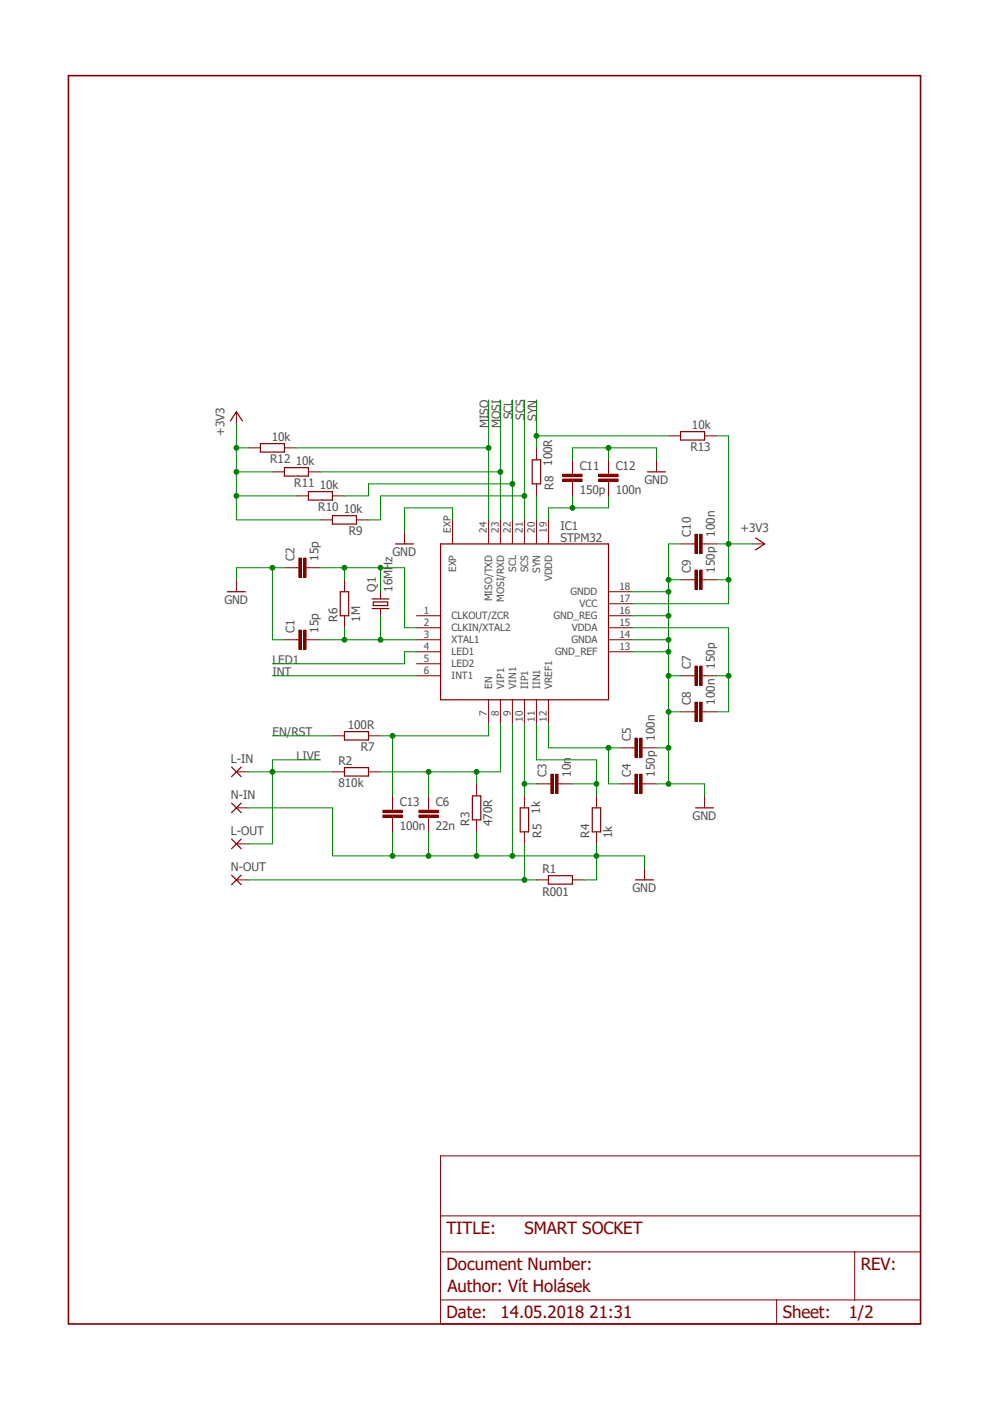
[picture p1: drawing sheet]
<svg xmlns="http://www.w3.org/2000/svg" width="210mm" height="297mm" viewBox="0 0 210 297" stroke-linecap="round" stroke-linejoin="round" font-family="sans-serif">
<path d="M13.9 15.7l181.2 265M195.1 15.7l-181.2 265" fill="none" stroke="#fff" stroke-width=".21"/>
<path d="M93.2 115.1h35.5v32.9h-35.5zM72 125.2h1.7v5.1h-1.7zM72.9 162.4h5v1.8h-5zM99.9 168.4h1.8v5h-1.8zM110 170.9h1.8v5.1h-1.8zM125.3 170.9h1.7v5.1h-1.7zM116 185.3h5.1v1.7h-5.1z" fill="none" stroke="#800000" stroke-width=".25"/>
<g fill="none" stroke="#800000" stroke-width=".21">
<path d="M95.7 110v5.1M103.3 110v5.1M105.8 110v5.1M108.4 110v5.1M110.9 110v5.1M113.5 110v5.1M116 110v5.1M62.7 135.3h.5M64.7 135.3h.5M72.9 122.6v2.6M72.9 130.3v2.5M88.1 130.3h5.1"/>
<path d="M88.1 132.8h5.1M88.1 135.3h5.1M88.1 137.9h5.1M128.7 130.3h5.1M128.7 132.8h5.1M128.7 135.3h5.1M128.7 137.9h5.1M128.7 127.7h5.1M128.7 125.2h5.1M88.1 140.4h5.1M88.1 143h5.1M103.3 148v5.1"/>
<path d="M105.8 148v5.1M108.4 148v5.1M110.9 148v5.1M113.5 148v5.1M116 148v5.1M70.3 163.3h2.6M77.9 163.3h2.6M100.8 165.8v2.6M100.8 173.4v2.6M110.9 168.4v2.5M110.9 176v2.5M126.2 168.4v2.5"/>
<path d="M126.2 176v2.5M113.5 186.1h2.5M121.1 186.1h2.5"/>
</g>
<path d="M64.2 133.3h.5v4.1h-.5z" fill-rule="evenodd" fill="#800000"/>
<path d="M64.2 133.3h.5v4.1h-.5z" fill="none" stroke="#800000" stroke-width=".21"/>
<path d="M63.2 133.3h.5v4.1h-.5z" fill-rule="evenodd" fill="#800000"/>
<path d="M60.2 135.3h2.5M62.7 120.1h.5M63.2 133.3h.5v4.1h-.5zM64.7 120.1h.5M65.2 135.3h2.6" fill="none" stroke="#800000" stroke-width=".21"/>
<path d="M64.2 118.1h.5v4h-.5z" fill-rule="evenodd" fill="#800000"/>
<path d="M64.2 118.1h.5v4h-.5z" fill="none" stroke="#800000" stroke-width=".21"/>
<path d="M63.2 118.1h.5v4h-.5z" fill-rule="evenodd" fill="#800000"/>
<path d="M63.2 118.1h.5v4h-.5zM85.6 112.5v2.6M50 122.6v2.6M60.2 120.1h2.5M65.2 120.1h2.6M80.5 125.2v1.5M80.5 128.7v1.6M116 165.8h.5M118 165.8h.5" fill="none" stroke="#800000" stroke-width=".21"/>
<path d="M83.7 115.1h3.8M48.1 125.2h3.8M78.7 126.7h3.6M78.7 128.7h3.6M79 127.3h3v.8h-3z" fill="none" stroke="#800000" stroke-width=".25"/>
<path d="M117.5 163.8h.5v4.1h-.5z" fill-rule="evenodd" fill="#800000"/>
<path d="M117.5 163.8h.5v4.1h-.5z" fill="none" stroke="#800000" stroke-width=".21"/>
<path d="M116.5 163.8h.5v4.1h-.5z" fill-rule="evenodd" fill="#800000"/>
<path d="M113.5 165.8h2.5M116.5 163.8h.5v4.1h-.5zM118.5 165.8h2.6M133.8 165.8h.5M135.8 165.8h.5" fill="none" stroke="#800000" stroke-width=".21"/>
<path d="M135.3 163.8h.5v4.1h-.5z" fill-rule="evenodd" fill="#800000"/>
<path d="M135.3 163.8h.5v4.1h-.5z" fill="none" stroke="#800000" stroke-width=".21"/>
<path d="M134.3 163.8h.5v4.1h-.5z" fill-rule="evenodd" fill="#800000"/>
<path d="M133.8 158.2h.5M135.8 158.2h.5M131.2 165.8h2.6M134.3 163.8h.5v4.1h-.5zM136.3 165.8h2.6" fill="none" stroke="#800000" stroke-width=".21"/>
<path d="M135.3 156.2h.5v4h-.5z" fill-rule="evenodd" fill="#800000"/>
<path d="M135.3 156.2h.5v4h-.5z" fill="none" stroke="#800000" stroke-width=".21"/>
<path d="M134.3 156.2h.5v4h-.5z" fill-rule="evenodd" fill="#800000"/>
<path d="M131.2 158.2h2.6M134.3 156.2h.5v4h-.5zM136.3 158.2h2.6M90.6 170.9v.5M90.6 172.9v.5M149 168.4v2.5" fill="none" stroke="#800000" stroke-width=".21"/>
<path d="M147.1 170.9h3.8" fill="none" stroke="#800000" stroke-width=".25"/>
<path d="M88.6 172.4h4.1v.5h-4.1z" fill-rule="evenodd" fill="#800000"/>
<path d="M88.6 172.4h4.1v.5h-4.1z" fill="none" stroke="#800000" stroke-width=".21"/>
<path d="M88.6 171.4h4.1v.5h-4.1z" fill-rule="evenodd" fill="#800000"/>
<path d="M70.3 155.7h2.6M77.9 155.7h2.6M146.5 143h.5M148.5 143h.5M88.6 171.4h4.1v.5h-4.1zM90.6 168.4v2.5M90.6 173.4v2.6M136.3 183.6v2.5" fill="none" stroke="#800000" stroke-width=".21"/>
<path d="M72.9 154.8h5v1.7h-5zM134.4 186.1h3.8" fill="none" stroke="#800000" stroke-width=".25"/>
<path d="M148 140.9h.5v4.1h-.5z" fill-rule="evenodd" fill="#800000"/>
<path d="M148 140.9h.5v4.1h-.5z" fill="none" stroke="#800000" stroke-width=".21"/>
<path d="M147 140.9h.5v4.1h-.5z" fill-rule="evenodd" fill="#800000"/>
<path d="M143.9 143h2.6M146.5 150.6h.5M147 140.9h.5v4.1h-.5zM148.5 150.6h.5M149 143h2.6" fill="none" stroke="#800000" stroke-width=".21"/>
<path d="M148 148.5h.5v4.1h-.5z" fill-rule="evenodd" fill="#800000"/>
<path d="M148 148.5h.5v4.1h-.5z" fill="none" stroke="#800000" stroke-width=".21"/>
<path d="M147 148.5h.5v4.1h-.5z" fill-rule="evenodd" fill="#800000"/>
<path d="M146.5 122.6h.5M148.5 122.6h.5M143.9 150.6h2.6M147 148.5h.5v4.1h-.5zM149 150.6h2.6" fill="none" stroke="#800000" stroke-width=".21"/>
<path d="M148 120.6h.5v4.1h-.5z" fill-rule="evenodd" fill="#800000"/>
<path d="M148 120.6h.5v4.1h-.5z" fill="none" stroke="#800000" stroke-width=".21"/>
<path d="M147 120.6h.5v4.1h-.5z" fill-rule="evenodd" fill="#800000"/>
<path d="M146.5 115.1h.5M148.5 115.1h.5M143.9 122.6h2.6M147 120.6h.5v4.1h-.5zM149 122.6h2.6" fill="none" stroke="#800000" stroke-width=".21"/>
<path d="M148 113h.5v4.1h-.5z" fill-rule="evenodd" fill="#800000"/>
<path d="M148 113h.5v4.1h-.5z" fill="none" stroke="#800000" stroke-width=".21"/>
<path d="M147 113h.5v4.1h-.5z" fill-rule="evenodd" fill="#800000"/>
<path d="M121.1 99.8v.5M121.1 101.9v.5M143.9 115.1h2.6M147 113h.5v4.1h-.5zM149 115.1h2.6M159.2 115.1h2.5" fill="none" stroke="#800000" stroke-width=".21"/>
<path d="M159.8 113.8l1.9 1.3-1.9 1.2" fill="none" stroke="#800000" stroke-width=".25"/>
<path d="M119 101.3h4.1v.6h-4.1z" fill-rule="evenodd" fill="#800000"/>
<path d="M119 101.3h4.1v.6h-4.1z" fill="none" stroke="#800000" stroke-width=".21"/>
<path d="M119 100.3h4.1v.5h-4.1z" fill-rule="evenodd" fill="#800000"/>
<path d="M121.1 97.3v2.5M128.7 99.8v.5M119 100.3h4.1v.5h-4.1zM121.1 102.4v2.5M128.7 101.9v.5" fill="none" stroke="#800000" stroke-width=".21"/>
<path d="M126.7 101.3h4v.6h-4z" fill-rule="evenodd" fill="#800000"/>
<path d="M126.7 101.3h4v.6h-4z" fill="none" stroke="#800000" stroke-width=".21"/>
<path d="M126.7 100.3h4v.5h-4z" fill-rule="evenodd" fill="#800000"/>
<path d="M113.5 94.7v2.6M128.7 97.3v2.5M138.9 97.3v2.5M113.5 102.4v2.5M126.7 100.3h4v.5h-4zM128.7 102.4v2.5M83 170.9v.5M83 172.9v.5" fill="none" stroke="#800000" stroke-width=".21"/>
<path d="M112.6 97.3h1.7v5.1h-1.7zM136.9 99.8h3.9" fill="none" stroke="#800000" stroke-width=".25"/>
<path d="M81 172.4h4v.5h-4z" fill-rule="evenodd" fill="#800000"/>
<path d="M81 172.4h4v.5h-4z" fill="none" stroke="#800000" stroke-width=".21"/>
<path d="M81 171.4h4v.5h-4z" fill-rule="evenodd" fill="#800000"/>
<g fill="none" stroke="#800000" stroke-width=".21">
<path d="M50 87.1v2.6M52.5 94.7h2.6M57.6 99.8h2.6M60.2 94.7h2.5M65.2 99.8h2.6M141.4 92.2h2.5M149 92.2h2.6M62.7 104.9h2.5M67.8 110h2.5M70.3 104.9h2.6M75.4 110h2.5M50 163.3h2.5"/>
<path d="M50 170.9h2.5M50 178.5h2.5M81 171.4h4v.5h-4zM83 168.4v2.5M83 173.4v2.6M50 186.1h2.5M93.2 244.5h101.5v35.6h-101.5zM93.2 257.2h101.5M93.2 264.8h101.5M93.2 275h101.5M164.3 275v5.1M180.8 264.8v10.2"/>
</g>
<g fill="none" stroke="#800000" stroke-width=".25">
<path d="M48.7 89l1.3-1.9 1.3 1.9M55.1 93.9h5.1v1.7h-5.1zM60.2 98.9h5v1.8h-5zM143.9 91.3h5.1v1.8h-5.1zM65.2 104h5.1v1.8h-5.1zM70.3 109.1h5.1v1.8h-5.1zM49 162.3l2 2M49 169.9l2 2M49 177.5l2 2M51 162.3l-2 2M51 169.9l-2 2M51 177.5l-2 2"/>
<path d="M49 185.1l2 2.1M51 185.1l-2 2.1"/>
</g>
<path d="M14.5 16h180.2v264.1h-180.2z" fill="none" stroke="#800000" stroke-width=".34"/>
<path d="M72.9 122.6v-2.5h12.7v12.7M80.5 120.1v5.1" fill="none" stroke="#008000" stroke-width=".21"/>
<circle cx="80.5" cy="120.1" r=".51" fill="#008000"/>
<g fill="none" stroke="#008000" stroke-width=".21">
<path d="M67.8 120.1h5.1M85.6 132.8h2.5"/>
<circle cx="80.5" cy="120.1" r=".51"/>
</g>
<circle cx="72.9" cy="120.1" r=".51" fill="#008000"/>
<g fill="none" stroke="#008000" stroke-width=".21">
<path d="M67.8 135.3h20.3M72.9 132.8v2.5"/>
<circle cx="72.9" cy="120.1" r=".51"/>
</g>
<circle cx="72.9" cy="135.3" r=".51" fill="#008000"/>
<g fill="none" stroke="#008000" stroke-width=".21">
<path d="M80.5 130.3v5"/>
<circle cx="72.9" cy="135.3" r=".51"/>
</g>
<circle cx="80.5" cy="135.3" r=".51" fill="#008000"/>
<g fill="none" stroke="#008000" stroke-width=".21">
<path d="M133.8 137.9h7.6v27.9h-2.5M138.9 158.2h2.5"/>
<circle cx="80.5" cy="135.3" r=".51"/>
</g>
<circle cx="141.4" cy="158.2" r=".51" fill="#008000"/>
<g fill="none" stroke="#008000" stroke-width=".21">
<path d="M141.4 143h2.5"/>
<circle cx="141.4" cy="158.2" r=".51"/>
</g>
<circle cx="141.4" cy="143" r=".51" fill="#008000"/>
<g fill="none" stroke="#008000" stroke-width=".21">
<path d="M141.4 150.6h2.5"/>
<circle cx="141.4" cy="143" r=".51"/>
</g>
<circle cx="141.4" cy="150.6" r=".51" fill="#008000"/>
<g fill="none" stroke="#008000" stroke-width=".21">
<path d="M133.8 135.3h7.6v2.6"/>
<circle cx="141.4" cy="150.6" r=".51"/>
</g>
<circle cx="141.4" cy="137.9" r=".51" fill="#008000"/>
<g fill="none" stroke="#008000" stroke-width=".21">
<path d="M133.8 130.3h7.6v5"/>
<circle cx="141.4" cy="137.9" r=".51"/>
</g>
<circle cx="141.4" cy="135.3" r=".51" fill="#008000"/>
<g fill="none" stroke="#008000" stroke-width=".21">
<path d="M133.8 125.2h7.6v5.1"/>
<circle cx="141.4" cy="135.3" r=".51"/>
</g>
<circle cx="141.4" cy="130.3" r=".51" fill="#008000"/>
<circle cx="141.4" cy="130.3" r=".51" fill="none" stroke="#008000" stroke-width=".21"/>
<circle cx="141.4" cy="125.2" r=".51" fill="#008000"/>
<g fill="none" stroke="#008000" stroke-width=".21">
<path d="M143.9 115.1h-2.5v10.1M141.4 122.6h2.5"/>
<circle cx="141.4" cy="125.2" r=".51"/>
</g>
<circle cx="141.4" cy="122.6" r=".51" fill="#008000"/>
<g fill="none" stroke="#008000" stroke-width=".21">
<path d="M141.4 165.8h7.6"/>
<circle cx="141.4" cy="122.6" r=".51"/>
</g>
<circle cx="141.4" cy="165.8" r=".51" fill="#008000"/>
<g fill="none" stroke="#008000" stroke-width=".21">
<path d="M108.4 153.1v28h-17.8M100.8 176v5.1M149 165.8v2.6"/>
<circle cx="141.4" cy="165.8" r=".51"/>
</g>
<circle cx="100.8" cy="181.1" r=".51" fill="#008000"/>
<g fill="none" stroke="#008000" stroke-width=".21">
<path d="M90.6 176v5.1h-7.6"/>
<circle cx="100.8" cy="181.1" r=".51"/>
</g>
<circle cx="90.6" cy="181.1" r=".51" fill="#008000"/>
<g fill="none" stroke="#008000" stroke-width=".21">
<path d="M83 176v5.1h-12.7"/>
<circle cx="90.6" cy="181.1" r=".51"/>
</g>
<circle cx="83" cy="181.1" r=".51" fill="#008000"/>
<g fill="none" stroke="#008000" stroke-width=".21">
<path d="M52.5 170.9h17.8v10.2M126.2 178.5v7.6h-2.6M108.4 181.1h17.8"/>
<circle cx="83" cy="181.1" r=".51"/>
</g>
<circle cx="126.1" cy="181.1" r=".51" fill="#008000"/>
<circle cx="126.1" cy="181.1" r=".51" fill="none" stroke="#008000" stroke-width=".21"/>
<circle cx="108.4" cy="181.1" r=".51" fill="#008000"/>
<g fill="none" stroke="#008000" stroke-width=".21">
<path d="M121.1 97.3v-2.6h17.8v2.6M128.7 94.7v2.6M126.2 181.1h10.1v2.5"/>
<circle cx="108.4" cy="181.1" r=".51"/>
</g>
<circle cx="128.7" cy="94.7" r=".51" fill="#008000"/>
<g fill="none" stroke="#008000" stroke-width=".21">
<path d="M57.6 120.1v15.2h2.6M60.2 120.1h-10.2v2.5"/>
<circle cx="128.7" cy="94.7" r=".51"/>
</g>
<circle cx="57.6" cy="120.1" r=".51" fill="#008000"/>
<g fill="none" stroke="#008000" stroke-width=".21">
<path d="M95.7 110v-2.6h-10.1v5.1M110.9 178.5v7.6M52.5 186.1h61"/>
<circle cx="57.6" cy="120.1" r=".51"/>
</g>
<circle cx="110.9" cy="186.1" r=".51" fill="#008000"/>
<g fill="none" stroke="#008000" stroke-width=".21">
<path d="M110.9 153.1v15.3M110.9 165.8h2.6"/>
<circle cx="110.9" cy="186.1" r=".51"/>
</g>
<circle cx="110.9" cy="165.8" r=".51" fill="#008000"/>
<g fill="none" stroke="#008000" stroke-width=".21">
<path d="M113.5 160.7h12.7v7.7M121.1 165.8h5.1"/>
<circle cx="110.9" cy="165.8" r=".51"/>
</g>
<circle cx="126.1" cy="165.8" r=".51" fill="#008000"/>
<g fill="none" stroke="#008000" stroke-width=".21">
<path d="M113.5 153.1v7.6M116 153.1v5.1h15.2M128.7 158.2v7.6h2.5"/>
<circle cx="126.1" cy="165.8" r=".51"/>
</g>
<circle cx="128.7" cy="158.2" r=".51" fill="#008000"/>
<g fill="none" stroke="#008000" stroke-width=".21">
<path d="M80.5 163.3h20.3v2.5M90.6 163.3v5.1"/>
<circle cx="128.7" cy="158.2" r=".51"/>
</g>
<circle cx="90.6" cy="163.3" r=".51" fill="#008000"/>
<g fill="none" stroke="#008000" stroke-width=".21">
<path d="M100.8 163.3h5"/>
<circle cx="90.6" cy="163.3" r=".51"/>
</g>
<circle cx="100.8" cy="163.3" r=".51" fill="#008000"/>
<g fill="none" stroke="#008000" stroke-width=".21">
<path d="M83 155.7v12.7M103.3 153.1v2.6h-22.8M105.8 153.1v10.2"/>
<circle cx="100.8" cy="163.3" r=".51"/>
</g>
<circle cx="83" cy="155.7" r=".51" fill="#008000"/>
<g fill="none" stroke="#008000" stroke-width=".21">
<path d="M133.8 132.8h20.3v17.8h-2.5M57.6 155.7h12.7M57.6 143h30.5M151.6 143h2.5"/>
<circle cx="83" cy="155.7" r=".51"/>
</g>
<circle cx="154.1" cy="143" r=".51" fill="#008000"/>
<g fill="none" stroke="#008000" stroke-width=".21">
<path d="M151.6 115.1h2.5v12.6h-20.3M151.6 122.6h2.5"/>
<circle cx="154.1" cy="143" r=".51"/>
</g>
<circle cx="154.1" cy="122.6" r=".51" fill="#008000"/>
<g fill="none" stroke="#008000" stroke-width=".21">
<path d="M154.1 115.1h5.1"/>
<circle cx="154.1" cy="122.6" r=".51"/>
</g>
<circle cx="154.1" cy="115.1" r=".51" fill="#008000"/>
<g fill="none" stroke="#008000" stroke-width=".21">
<path d="M50 89.7v10.1M50 94.7h2.5M151.6 92.2h2.5v22.9"/>
<circle cx="154.1" cy="115.1" r=".51"/>
</g>
<circle cx="50" cy="94.7" r=".51" fill="#008000"/>
<g fill="none" stroke="#008000" stroke-width=".21">
<path d="M57.6 99.8h-7.6v5.1"/>
<circle cx="50" cy="94.7" r=".51"/>
</g>
<circle cx="50" cy="99.8" r=".51" fill="#008000"/>
<g fill="none" stroke="#008000" stroke-width=".21">
<path d="M62.7 104.9h-12.7v5.1"/>
<circle cx="50" cy="99.8" r=".51"/>
</g>
<circle cx="50" cy="104.9" r=".51" fill="#008000"/>
<g fill="none" stroke="#008000" stroke-width=".21">
<path d="M50 110h17.8M121.1 104.9v2.5M128.7 107.4h-12.7v2.6"/>
<circle cx="50" cy="104.9" r=".51"/>
</g>
<circle cx="121.1" cy="107.4" r=".51" fill="#008000"/>
<g fill="none" stroke="#008000" stroke-width=".21">
<path d="M62.7 94.7h40.6M103.3 84.6v25.4M128.7 104.9v2.5"/>
<circle cx="121.1" cy="107.4" r=".51"/>
</g>
<circle cx="103.3" cy="94.7" r=".51" fill="#008000"/>
<g fill="none" stroke="#008000" stroke-width=".21">
<path d="M67.8 99.8h38M105.8 84.6v25.4"/>
<circle cx="103.3" cy="94.7" r=".51"/>
</g>
<circle cx="105.8" cy="99.8" r=".51" fill="#008000"/>
<g fill="none" stroke="#008000" stroke-width=".21">
<path d="M108.4 84.6v25.4M108.4 102.4h-30.5v2.5h-5"/>
<circle cx="105.8" cy="99.8" r=".51"/>
</g>
<circle cx="108.4" cy="102.4" r=".51" fill="#008000"/>
<g fill="none" stroke="#008000" stroke-width=".21">
<path d="M110.9 84.6v25.4M110.9 104.9h-30.4v5.1h-2.6"/>
<circle cx="108.4" cy="102.4" r=".51"/>
</g>
<circle cx="110.9" cy="104.9" r=".51" fill="#008000"/>
<g fill="none" stroke="#008000" stroke-width=".21">
<path d="M113.5 84.6v10.1M113.5 92.2h27.9"/>
<circle cx="110.9" cy="104.9" r=".51"/>
</g>
<circle cx="113.4" cy="92.2" r=".51" fill="#008000"/>
<g fill="none" stroke="#008000" stroke-width=".21">
<path d="M52.5 163.3h17.8M57.6 160.7v2.6"/>
<circle cx="113.4" cy="92.2" r=".51"/>
</g>
<circle cx="57.6" cy="163.3" r=".51" fill="#008000"/>
<g fill="none" stroke="#008000" stroke-width=".21">
<path d="M113.5 104.9v5.1M88.1 137.9h-2.5v2.5h-28M57.6 160.7h10.2M57.6 163.3v15.2h-5.1"/>
<circle cx="57.6" cy="163.3" r=".51"/>
</g>
<g font-size="3.6" fill="#800000">
<text x="94.4" y="261">TITLE:</text>
<text x="110.9" y="261">SMART SOCKET</text>
<text x="94.4" y="268.7">Document Number:</text>
<text x="182" y="268.7">REV:</text>
<text x="94.6" y="273.2">Author: Vít Holásek</text>
<text x="94.4" y="278.8">Date:</text>
<text x="105.9" y="278.8">14.05.2018 21:31</text>
<text x="165.5" y="278.8">Sheet:</text>
<text x="179.5" y="278.8">1/2</text>
</g>
<g font-size="2.5" fill="#505050">
<text x="108.4" y="88.7" transform="rotate(-90 108.4 88.7)">SCL</text>
<text x="110.9" y="88.9" transform="rotate(-90 110.9 88.9)">SCS</text>
<text x="113.5" y="89.1" transform="rotate(-90 113.5 89.1)">SYN</text>
<text x="47.5" y="92.2" transform="rotate(-90 47.5 92.2)">+3V3</text>
<text x="57.5" y="93.2">10k</text>
<text x="103.3" y="90.6" transform="rotate(-90 103.3 90.6)">MISO</text>
<text x="105.9" y="90.6" transform="rotate(-90 105.9 90.6)">MOSI</text>
<text x="146" y="95.5">R13</text>
<text x="146.3" y="90.7">10k</text>
<text x="57.2" y="98">R12</text>
<text x="62.6" y="98.3">10k</text>
<text x="116.8" y="98.6" transform="rotate(-90 116.8 98.6)">100R</text>
<text x="122.6" y="99.4">C11</text>
<text x="130.2" y="99.4">C12</text>
<text x="62.2" y="103.1">R11</text>
<text x="67.7" y="103.4">10k</text>
<text x="117.1" y="103.6" transform="rotate(-90 117.1 103.6)">R8</text>
<text x="122.6" y="104.5">150p</text>
<text x="130.2" y="104.5">100n</text>
<text x="136.3" y="102.4">GND</text>
<text x="67.3" y="108.2">R10</text>
<text x="72.7" y="108.5">10k</text>
<text x="73.7" y="113.2">R9</text>
<text x="118.5" y="112">IC1</text>
<text x="146.1" y="113.5" transform="rotate(-90 146.1 113.5)">C10</text>
<text x="151.2" y="113.5" transform="rotate(-90 151.2 113.5)">100n</text>
<text x="156.6" y="112.5">+3V3</text>
<text x="62.3" y="118.6" transform="rotate(-90 62.3 118.6)">C2</text>
<text x="67.4" y="118.6" transform="rotate(-90 67.4 118.6)">15p</text>
<text x="83" y="117.6">GND</text>
<text x="118.5" y="114.6">STPM32</text>
<text x="79.5" y="125.2" transform="rotate(-90 79.5 125.2)">Q1</text>
<text x="83" y="125.2" transform="rotate(-90 83 125.2)">16MHz</text>
<text x="146.1" y="121.2" transform="rotate(-90 146.1 121.2)">C9</text>
<text x="151.2" y="121.2" transform="rotate(-90 151.2 121.2)">150p</text>
<text x="47.5" y="127.7">GND</text>
<text x="71.4" y="131.5" transform="rotate(-90 71.4 131.5)">R6</text>
<text x="76.2" y="131.5" transform="rotate(-90 76.2 131.5)">1M</text>
<text x="62.3" y="133.8" transform="rotate(-90 62.3 133.8)">C1</text>
<text x="67.4" y="133.8" transform="rotate(-90 67.4 133.8)">15p</text>
<text x="57.6" y="143">INT</text>
<text x="57.6" y="140.4">LED1</text>
<text x="146.1" y="141.4" transform="rotate(-90 146.1 141.4)">C7</text>
<text x="151.2" y="141.4" transform="rotate(-90 151.2 141.4)">150p</text>
<text x="146.1" y="149.1" transform="rotate(-90 146.1 149.1)">C8</text>
<text x="151.2" y="149.1" transform="rotate(-90 151.2 149.1)">100n</text>
<text x="57.6" y="155.7">EN/RST</text>
<text x="73.6" y="154.1">100R</text>
<text x="48.9" y="161.4">L-IN</text>
<text x="62.7" y="160.7">LIVE</text>
<text x="71.6" y="161.8">R2</text>
<text x="76.3" y="159">R7</text>
<text x="133.4" y="156.7" transform="rotate(-90 133.4 156.7)">C5</text>
<text x="138.5" y="156.7" transform="rotate(-90 138.5 156.7)">100n</text>
<text x="71.6" y="166.6">810k</text>
<text x="115.6" y="164.3" transform="rotate(-90 115.6 164.3)">C3</text>
<text x="120.7" y="164.3" transform="rotate(-90 120.7 164.3)">10n</text>
<text x="133.4" y="164.3" transform="rotate(-90 133.4 164.3)">C4</text>
<text x="138.5" y="164.3" transform="rotate(-90 138.5 164.3)">150p</text>
<text x="48.9" y="169">N-IN</text>
<text x="84.5" y="170.5">C13</text>
<text x="92.2" y="170.5">C6</text>
<text x="114.2" y="172.2" transform="rotate(-90 114.2 172.2)">1k</text>
<text x="146.5" y="173.4">GND</text>
<text x="48.9" y="176.7">L-OUT</text>
<text x="84.5" y="175.6">100n</text>
<text x="92.2" y="175.6">22n</text>
<text x="99.3" y="174.7" transform="rotate(-90 99.3 174.7)">R3</text>
<text x="104.1" y="174.7" transform="rotate(-90 104.1 174.7)">470R</text>
<text x="114.5" y="177.3" transform="rotate(-90 114.5 177.3)">R5</text>
<text x="124.7" y="177.3" transform="rotate(-90 124.7 177.3)">R4</text>
<text x="129.5" y="177.3" transform="rotate(-90 129.5 177.3)">1k</text>
<text x="48.9" y="184.3">N-OUT</text>
<text x="114.7" y="184.7">R1</text>
<text x="114.7" y="189.4">R001</text>
<text x="133.8" y="188.7">GND</text>
</g>
<g font-size="2.1" fill="#505050">
<text x="95.3" y="112.7" transform="rotate(-90 95.3 112.7)">EXP</text>
<text x="103" y="112.7" transform="rotate(-90 103 112.7)">24</text>
<text x="105.5" y="112.7" transform="rotate(-90 105.5 112.7)">23</text>
<text x="108" y="112.7" transform="rotate(-90 108 112.7)">22</text>
<text x="110.6" y="112.7" transform="rotate(-90 110.6 112.7)">21</text>
<text x="113.1" y="112.7" transform="rotate(-90 113.1 112.7)">20</text>
<text x="115.7" y="112.7" transform="rotate(-90 115.7 112.7)">19</text>
<text x="96.5" y="121" transform="rotate(-90 96.5 121)">EXP</text>
<text x="109.1" y="120.9" transform="rotate(-90 109.1 120.9)">SCL</text>
<text x="111.7" y="121" transform="rotate(-90 111.7 121)">SCS</text>
<text x="114.2" y="121.2" transform="rotate(-90 114.2 121.2)">SYN</text>
<text x="116.8" y="123" transform="rotate(-90 116.8 123)">VDDD</text>
<text x="120.7" y="125.9">GNDD</text>
<text x="131" y="124.8">18</text>
<text x="89.7" y="129.9">1</text>
<text x="95.5" y="131">CLKOUT/ZCR</text>
<text x="104.1" y="127.2" transform="rotate(-90 104.1 127.2)">MISO/TXD</text>
<text x="106.6" y="127.3" transform="rotate(-90 106.6 127.3)">MOSI/RXD</text>
<text x="117.1" y="131">GND_REG</text>
<text x="122.6" y="128.5">VCC</text>
<text x="131" y="129.9">16</text>
<text x="131" y="127.4">17</text>
<text x="89.7" y="132.5">2</text>
<text x="89.7" y="135">3</text>
<text x="89.7" y="137.5">4</text>
<text x="95.5" y="133.6">CLKIN/XTAL2</text>
<text x="95.5" y="136.1">XTAL1</text>
<text x="120.9" y="136.1">GNDA</text>
<text x="120.9" y="133.6">VDDA</text>
<text x="131" y="137.5">13</text>
<text x="131" y="135">14</text>
<text x="131" y="132.5">15</text>
<text x="89.7" y="140.1">5</text>
<text x="89.7" y="142.6">6</text>
<text x="95.5" y="138.6">LED1</text>
<text x="95.5" y="141.2">LED2</text>
<text x="95.5" y="143.7">INT1</text>
<text x="117.4" y="138.6">GND_REF</text>
<text x="104.1" y="145.7" transform="rotate(-90 104.1 145.7)">EN</text>
<text x="106.6" y="145.7" transform="rotate(-90 106.6 145.7)">VIP1</text>
<text x="109.1" y="145.7" transform="rotate(-90 109.1 145.7)">VIN1</text>
<text x="111.7" y="145.7" transform="rotate(-90 111.7 145.7)">IIP1</text>
<text x="114.2" y="145.7" transform="rotate(-90 114.2 145.7)">IIN1</text>
<text x="116.8" y="145.7" transform="rotate(-90 116.8 145.7)">VREF1</text>
<text x="103" y="151.5" transform="rotate(-90 103 151.5)">7</text>
<text x="105.5" y="151.5" transform="rotate(-90 105.5 151.5)">8</text>
<text x="108" y="151.5" transform="rotate(-90 108 151.5)">9</text>
<text x="110.6" y="152.7" transform="rotate(-90 110.6 152.7)">10</text>
<text x="113.1" y="152.7" transform="rotate(-90 113.1 152.7)">11</text>
<text x="115.7" y="152.7" transform="rotate(-90 115.7 152.7)">12</text>
</g>
</svg>
